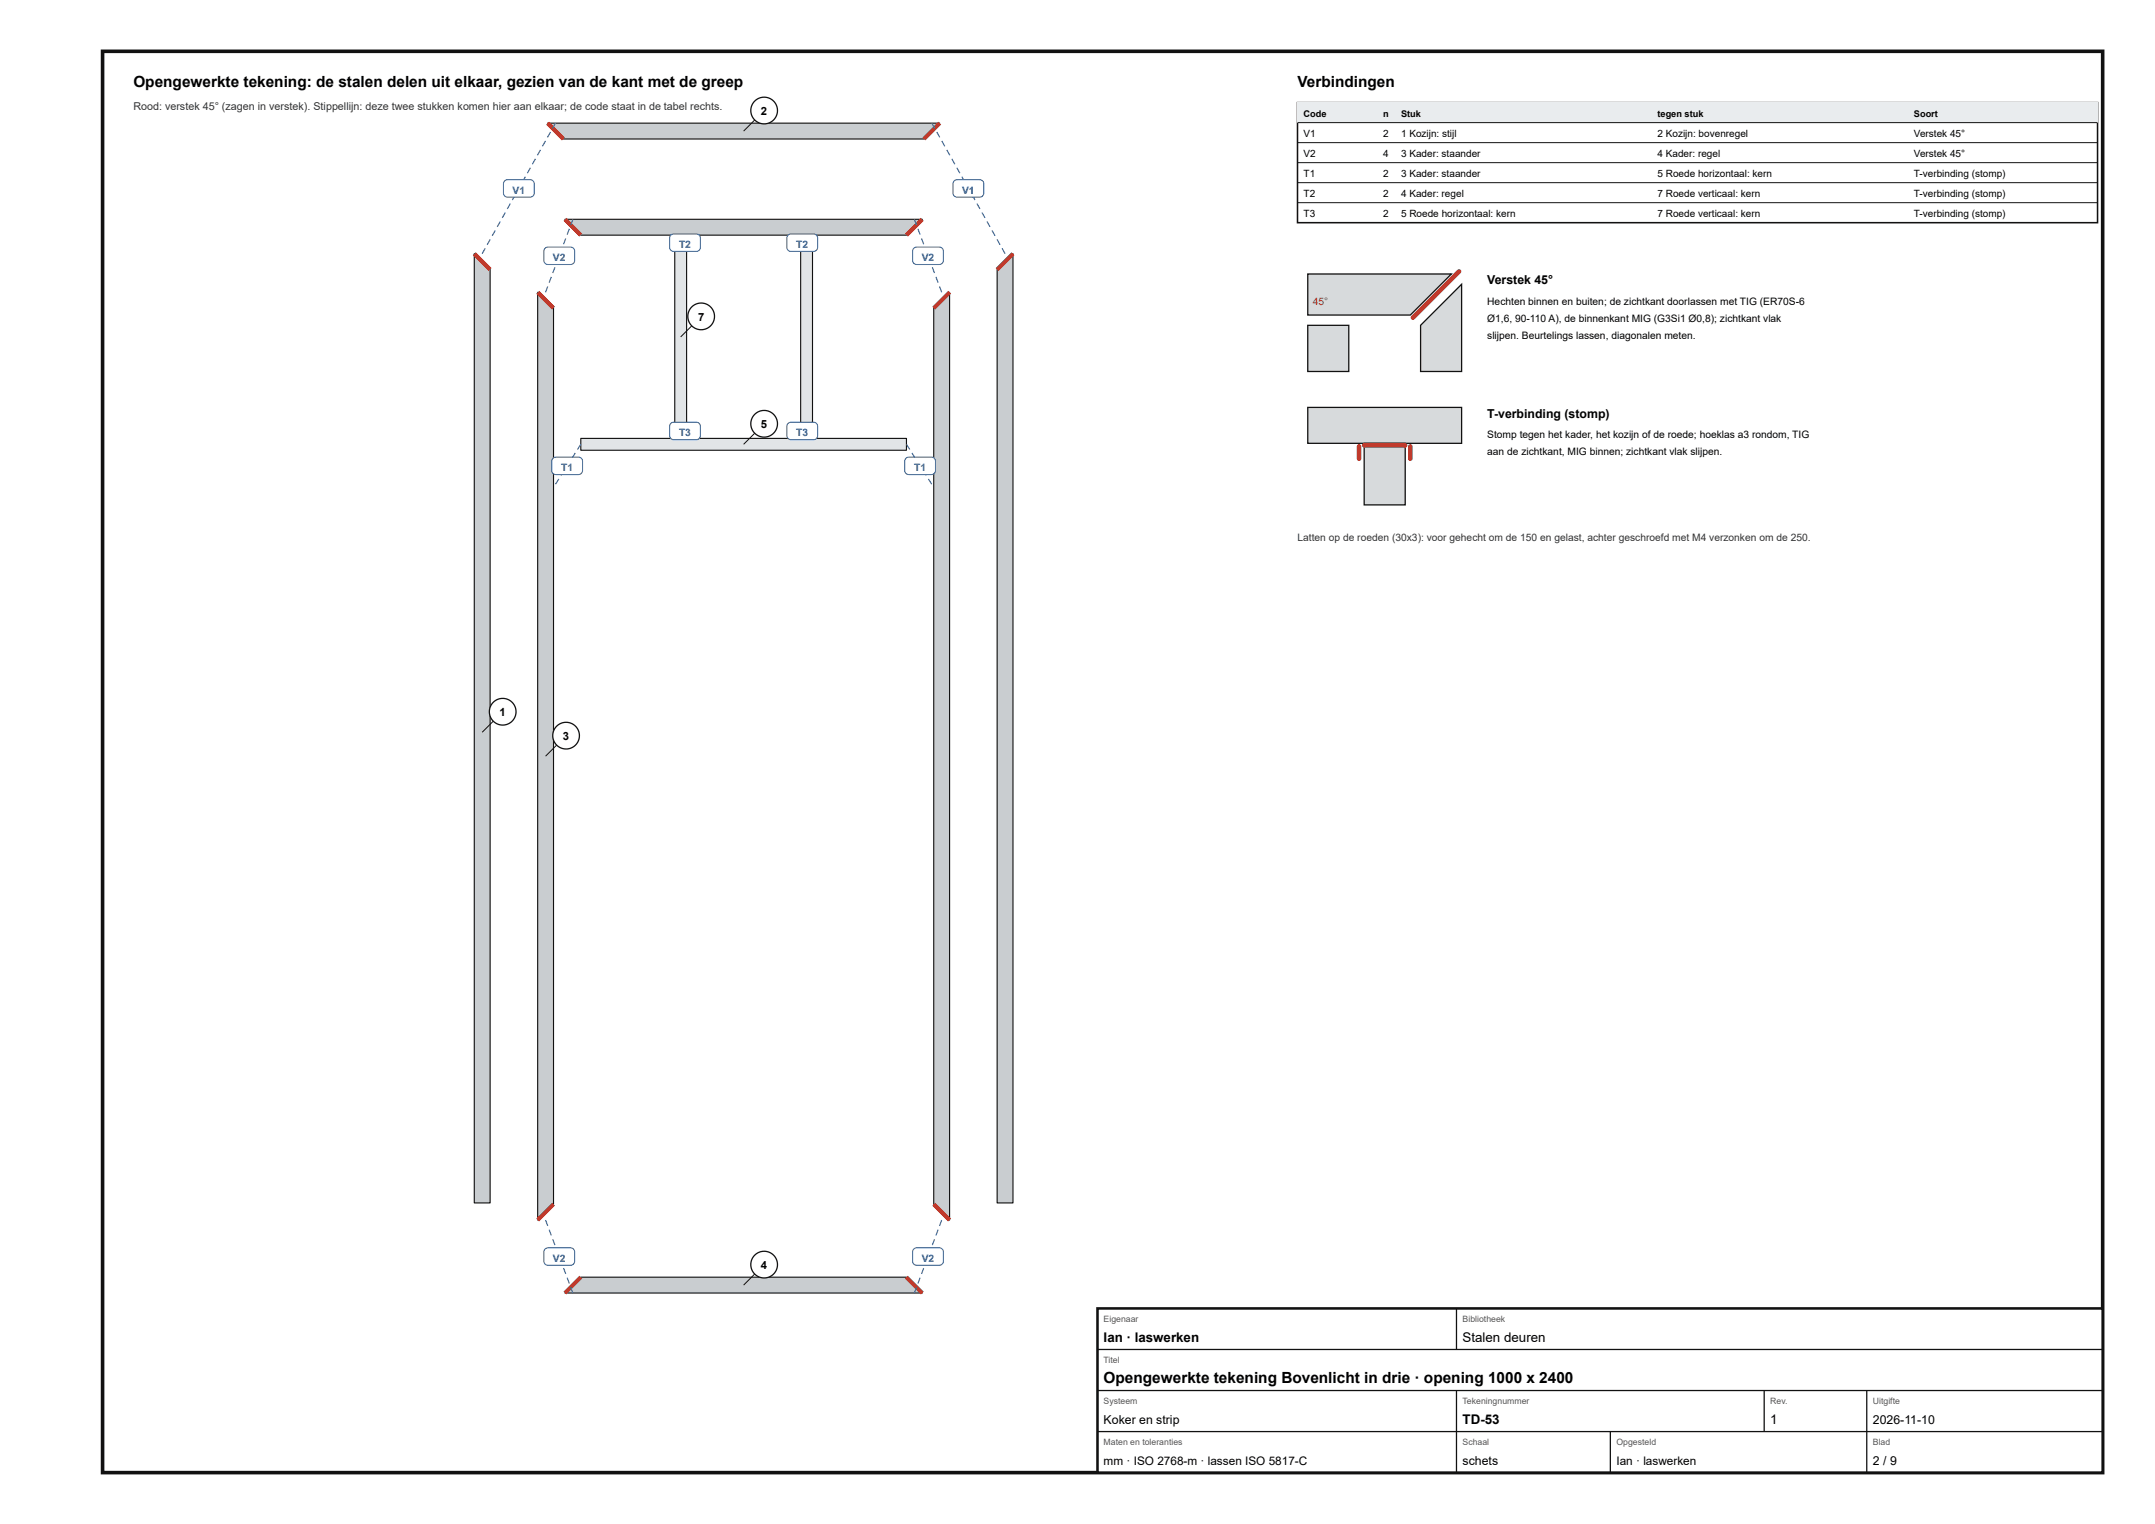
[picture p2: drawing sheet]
<svg xmlns="http://www.w3.org/2000/svg" width="420mm" height="297mm" viewBox="0 0 420 297" stroke-linecap="round" stroke-linejoin="round" font-family="sans-serif">
<path d="M20 10h390v277h-390z" fill="none" stroke="#111" stroke-width=".7" stroke-linecap="butt"/>
<path d="M92.5 49.4l3.1 3.1v181.9h-3.1z" fill="#c9cdd0"/>
<path d="M92.5 49.4l3.1 3.1v181.9h-3.1z" fill="none" stroke="#111" stroke-width=".22"/>
<path d="M92.5 49.4l3.1 3.1" fill="none" stroke="#c0392b" stroke-width=".8" stroke-linecap="butt"/>
<path d="M194.4 52.5l3.1-3.1v185h-3.1z" fill="#c9cdd0"/>
<path d="M194.4 52.5l3.1-3.1v185h-3.1z" fill="none" stroke="#111" stroke-width=".22"/>
<path d="M197.5 49.4l-3.1 3.1" fill="none" stroke="#c0392b" stroke-width=".8" stroke-linecap="butt"/>
<path d="M106.8 24h76.4l-3.1 3.1h-70.3z" fill="#c9cdd0"/>
<path d="M106.8 24h76.4l-3.1 3.1h-70.3z" fill="none" stroke="#111" stroke-width=".22"/>
<path d="M106.8 24l3 3.1M183.2 24l-3.1 3.1" fill="none" stroke="#c0392b" stroke-width=".8" stroke-linecap="butt"/>
<path d="M104.8 57l3.1 3.1v174.6l-3.1 3.1z" fill="#c9cdd0"/>
<path d="M104.8 57l3.1 3.1v174.6l-3.1 3.1z" fill="none" stroke="#111" stroke-width=".22"/>
<path d="M104.8 57l3.1 3.1M107.9 234.7l-3.1 3.1" fill="none" stroke="#c0392b" stroke-width=".8" stroke-linecap="butt"/>
<path d="M185.2 57v180.8l-3.1-3.1v-174.6z" fill="#c9cdd0"/>
<path d="M185.2 57v180.8l-3.1-3.1v-174.6z" fill="none" stroke="#111" stroke-width=".22"/>
<path d="M185.2 57l-3.1 3.1M182.1 234.7l3.1 3.1" fill="none" stroke="#c0392b" stroke-width=".8" stroke-linecap="butt"/>
<path d="M113.2 248.9h63.5l3.1 3.1h-69.6z" fill="#c9cdd0"/>
<path d="M113.2 248.9h63.5l3.1 3.1h-69.6z" fill="none" stroke="#111" stroke-width=".22"/>
<path d="M113.2 248.9l-3 3.1M176.7 248.9l3.1 3.1" fill="none" stroke="#c0392b" stroke-width=".8" stroke-linecap="butt"/>
<path d="M110.2 42.7h69.6l-3.1 3.1h-63.5z" fill="#c9cdd0"/>
<path d="M110.2 42.7h69.6l-3.1 3.1h-63.5z" fill="none" stroke="#111" stroke-width=".22"/>
<path d="M110.2 42.7l3 3.1M179.8 42.7l-3.1 3.1" fill="none" stroke="#c0392b" stroke-width=".8" stroke-linecap="butt"/>
<path d="M113.2 85.4h63.5v2.3h-63.5z" fill="#e2e5e7"/>
<path d="M113.2 85.4h63.5v2.3h-63.5z" fill="none" stroke="#111" stroke-width=".22"/>
<path d="M131.6 48.8h2.3v33.7h-2.3z" fill="#e2e5e7"/>
<path d="M131.6 48.8h2.3v33.7h-2.3z" fill="none" stroke="#111" stroke-width=".22"/>
<path d="M156.1 48.8h2.3v33.7h-2.3z" fill="#e2e5e7"/>
<path d="M156.1 48.8h2.3v33.7h-2.3z" fill="none" stroke="#111" stroke-width=".22"/>
<path d="M94.5 48.3l.2 .1-.6 1.1-.2-.1zM95.5 46.6l.2 .1-.6 1.1-.2-.2zM96.5 44.9l.2 .1-.6 1-.2-.1zM97.4 43.1l.2 .1-.5 1.1-.2-.1zM98.4 41.4l.2 .1-.6 1-.2-.1zM99.4 39.6l.2 .1-.6 1.1-.2-.1zM100.4 37.9l.2 .1-.6 1-.2-.1zM101.4 36.1l.2 .1-.6 1.1-.2-.1zM102.3 34.4l.2 .1-.5 1-.2-.1zM103.3 32.6l.2 .2-.6 1-.2-.1zM104.3 30.9l.2 .1-.6 1.1-.2-.2zM105.3 29.2l.2 .1-.6 1-.2-.1zM106.3 27.4l.2 .1-.6 1.1-.2-.1zM107.2 25.7l.2 .1-.6 1-.1-.1zM108.2 23.9l.2 .2-.6 1-.2-.1z" fill="#1f5fa8"/>
<path d="M98.4 35.3l.6-.3h4.4a.8 .8 0 0 1 .8 .8v1.8a.8 .8 0 0 1-.8 .8h-4.4a.8 .8 0 0 1-.8-.8v-1.9z" fill="#fff"/>
<path d="M98.4 35.3l.6-.3h4.4a.8 .8 0 0 1 .8 .8v1.8a.8 .8 0 0 1-.8 .8h-4.4a.8 .8 0 0 1-.8-.8v-1.9z" fill="none" stroke="#1f5fa8" stroke-width=".2"/>
<path d="M195.3 48.4l.2-.1 .6 1.1-.2 .1zM194.3 46.7l.2-.1 .6 1-.2 .2zM193.3 45l.2-.1 .6 1-.2 .1zM192.4 43.2l.1-.1 .6 1.1-.2 .1zM191.4 41.5l.2-.1 .6 1-.2 .1zM190.4 39.7l.2-.1 .6 1.1-.2 .1zM189.4 38l.2-.1 .6 1-.2 .1zM188.4 36.2l.2-.1 .6 1.1-.2 .1zM187.5 34.5l.2-.1 .5 1-.2 .1zM186.5 32.8l.2-.2 .6 1.1-.2 .1zM185.5 31l.2-.1 .6 1-.2 .2zM184.5 29.3l.2-.1 .6 1-.2 .1zM183.5 27.5l.2-.1 .6 1.1-.2 .1zM182.6 25.8l.2-.1 .5 1-.2 .1zM181.6 24.1l.2-.2 .6 1.1-.2 .1z" fill="#1f5fa8"/>
<path d="M186.1 35.3l.5-.3h4.4a.8 .8 0 0 1 .8 .8v1.8a.8 .8 0 0 1-.8 .8h-4.4a.8 .8 0 0 1-.8-.8v-1.9z" fill="#fff"/>
<path d="M186.1 35.3l.5-.3h4.4a.8 .8 0 0 1 .8 .8v1.8a.8 .8 0 0 1-.8 .8h-4.4a.8 .8 0 0 1-.8-.8v-1.9z" fill="none" stroke="#1f5fa8" stroke-width=".2"/>
<path d="M106.3 237.8l.2-.1 .4 1.2h-.2zM107 239.7l.2-.1 .4 1.1-.2 .1zM107.7 241.6l.2-.1 .4 1.1-.2 .1zM108.4 243.4h.2l.4 1.1-.2 .1zM109.1 245.3l.2-.1 .4 1.2h-.2zM109.8 247.2l.2-.1 .4 1.1-.2 .1zM110.5 249.1l.2-.1 .4 1.1-.2 .1zM111.2 250.9l.2-.1 .4 1.2h-.2z" fill="#1f5fa8"/>
<path d="M106.3 243.4l.5-.2h4.4a.8 .8 0 0 1 .8 .8v1.8a.8 .8 0 0 1-.8 .8h-4.4a.8 .8 0 0 1-.8-.8l.1-2z" fill="#fff"/>
<path d="M106.3 243.4l.5-.2h4.4a.8 .8 0 0 1 .8 .8v1.8a.8 .8 0 0 1-.8 .8h-4.4a.8 .8 0 0 1-.8-.8l.1-2z" fill="none" stroke="#1f5fa8" stroke-width=".2"/>
<path d="M106.7 55.8l.2 .1-.4 1.1-.2-.1zM107.4 53.9l.2 .1-.4 1.1-.2-.1zM108.1 52.1h.2l-.4 1.2-.2-.1zM108.8 50.2l.2 .1-.4 1.1-.2-.1zM109.5 48.3l.2 .1-.4 1.1-.2-.1zM110.2 46.4l.2 .1-.4 1.1h-.2zM110.9 44.6h.2l-.4 1.2-.2-.1zM111.6 42.7l.2 .1-.4 1.1-.2-.1z" fill="#1f5fa8"/>
<path d="M106.3 48.4l.5-.2h4.4a.8 .8 0 0 1 .8 .8v1.8a.8 .8 0 0 1-.8 .8h-4.4a.8 .8 0 0 1-.8-.8l.1-2z" fill="#fff"/>
<path d="M106.3 48.4l.5-.2h4.4a.8 .8 0 0 1 .8 .8v1.8a.8 .8 0 0 1-.8 .8h-4.4a.8 .8 0 0 1-.8-.8l.1-2z" fill="none" stroke="#1f5fa8" stroke-width=".2"/>
<path d="M183.5 237.7l.2 .1-.4 1.1h-.2zM182.8 239.6l.2 .1-.4 1.1-.2-.1zM182.1 241.5l.2 .1-.4 1.1-.2-.1zM181.4 243.4h.2l-.4 1.2-.2-.1zM180.7 245.2l.2 .1-.4 1.1h-.2zM180 247.1l.2 .1-.4 1.1-.2-.1zM179.3 249l.2 .1-.4 1.1-.2-.1zM178.6 250.8l.2 .1-.4 1.1h-.2z" fill="#1f5fa8"/>
<path d="M178.2 243.4l.5-.2h4.4a.8 .8 0 0 1 .8 .8v1.8a.8 .8 0 0 1-.8 .8h-4.4a.8 .8 0 0 1-.8-.8l.1-2z" fill="#fff"/>
<path d="M178.2 243.4l.5-.2h4.4a.8 .8 0 0 1 .8 .8v1.8a.8 .8 0 0 1-.8 .8h-4.4a.8 .8 0 0 1-.8-.8l.1-2z" fill="none" stroke="#1f5fa8" stroke-width=".2"/>
<path d="M183.1 55.9l.2-.1 .4 1.1-.2 .1zM182.4 54l.2-.1 .4 1.1-.2 .1zM181.7 52.1h.2l.4 1.1-.2 .1zM181 50.3l.2-.1 .4 1.1-.2 .1zM180.3 48.4l.2-.1 .4 1.1-.2 .1zM179.6 46.5l.2-.1 .4 1.2h-.2zM178.9 44.6h.2l.4 1.1-.2 .1zM178.2 42.8l.2-.1 .4 1.1-.2 .1z" fill="#1f5fa8"/>
<path d="M178.2 48.4l.5-.2h4.4a.8 .8 0 0 1 .8 .8v1.8a.8 .8 0 0 1-.8 .8h-4.4a.8 .8 0 0 1-.8-.8l.1-2z" fill="#fff"/>
<path d="M178.2 48.4l.5-.2h4.4a.8 .8 0 0 1 .8 .8v1.8a.8 .8 0 0 1-.8 .8h-4.4a.8 .8 0 0 1-.8-.8l.1-2z" fill="none" stroke="#1f5fa8" stroke-width=".2"/>
<path d="M113.2 86.5l.1 .1-.6 1.1-.2-.2zM112.1 88.2l.2 .1-.7 1.1-.2-.2zM111 89.9l.2 .1-.6 1-.2-.1zM109.9 91.6l.2 .1-.6 1-.2-.1zM108.9 93.3l.2 .1-.7 1-.2-.1z" fill="#1f5fa8"/>
<path d="M107.8 89.3l.6-.2h4.4a.8 .8 0 0 1 .8 .8v1.8a.8 .8 0 0 1-.8 .8h-4.4a.8 .8 0 0 1-.8-.8v-2z" fill="#fff"/>
<path d="M107.8 89.3l.6-.2h4.4a.8 .8 0 0 1 .8 .8v1.8a.8 .8 0 0 1-.8 .8h-4.4a.8 .8 0 0 1-.8-.8v-2z" fill="none" stroke="#1f5fa8" stroke-width=".2"/>
<path d="M176.7 86.6l.1-.1 .7 1-.2 .2zM177.7 88.3l.2-.1 .7 1-.2 .2zM178.8 90l.2-.1 .6 1-.2 .1zM179.9 91.7l.2-.1 .6 1-.2 .1zM180.9 93.4l.2-.1 .7 1-.2 .1z" fill="#1f5fa8"/>
<path d="M176.6 89.3l.6-.2h4.4a.8 .8 0 0 1 .8 .8v1.8a.8 .8 0 0 1-.8 .8h-4.4a.8 .8 0 0 1-.8-.8v-2z" fill="#fff"/>
<path d="M176.6 89.3l.6-.2h4.4a.8 .8 0 0 1 .8 .8v1.8a.8 .8 0 0 1-.8 .8h-4.4a.8 .8 0 0 1-.8-.8v-2z" fill="none" stroke="#1f5fa8" stroke-width=".2"/>
<path d="M132.6 82.6l.2-.1 .6 1-.2 .1zM133.6 84.3l.2-.1 .6 1.1-.2 .1z" fill="#1f5fa8"/>
<path d="M130.8 82.5l.6-.2h4.4a.8 .8 0 0 1 .8 .8v1.8a.8 .8 0 0 1-.8 .8h-4.4a.8 .8 0 0 1-.8-.8v-2z" fill="#fff"/>
<path d="M130.8 82.5l.6-.2h4.4a.8 .8 0 0 1 .8 .8v1.8a.8 .8 0 0 1-.8 .8h-4.4a.8 .8 0 0 1-.8-.8v-2z" fill="none" stroke="#1f5fa8" stroke-width=".2"/>
<path d="M133.2 47.7l.2 .1-.6 1-.2-.1zM134.2 46l.2 .1-.6 1-.2-.1z" fill="#1f5fa8"/>
<path d="M130.8 45.8l.6-.2h4.4a.8 .8 0 0 1 .8 .8v1.8a.8 .8 0 0 1-.8 .8h-4.4a.8 .8 0 0 1-.8-.8v-2z" fill="#fff"/>
<path d="M130.8 45.8l.6-.2h4.4a.8 .8 0 0 1 .8 .8v1.8a.8 .8 0 0 1-.8 .8h-4.4a.8 .8 0 0 1-.8-.8v-2z" fill="none" stroke="#1f5fa8" stroke-width=".2"/>
<path d="M157.2 82.5l.2 .1-.6 1-.2-.1zM156.2 84.2l.2 .1-.6 1.1-.2-.1z" fill="#1f5fa8"/>
<path d="M153.7 82.5l.5-.2h4.4a.8 .8 0 0 1 .8 .8v1.8a.8 .8 0 0 1-.8 .8h-4.4a.8 .8 0 0 1-.8-.8v-2z" fill="#fff"/>
<path d="M153.7 82.5l.5-.2h4.4a.8 .8 0 0 1 .8 .8v1.8a.8 .8 0 0 1-.8 .8h-4.4a.8 .8 0 0 1-.8-.8v-2z" fill="none" stroke="#1f5fa8" stroke-width=".2"/>
<path d="M156.6 47.8l.2-.1 .6 1-.2 .1zM155.6 46.1l.2-.1 .6 1-.2 .1z" fill="#1f5fa8"/>
<path d="M153.7 45.8l.5-.2h4.4a.8 .8 0 0 1 .8 .8v1.8a.8 .8 0 0 1-.8 .8h-4.4a.8 .8 0 0 1-.8-.8v-2z" fill="#fff"/>
<path d="M153.7 45.8l.5-.2h4.4a.8 .8 0 0 1 .8 .8v1.8a.8 .8 0 0 1-.8 .8h-4.4a.8 .8 0 0 1-.8-.8v-2z" fill="none" stroke="#1f5fa8" stroke-width=".2"/>
<path d="M96.2 140.5l-2.2 2.2" fill="none" stroke="#111" stroke-width=".19"/>
<circle cx="98" cy="138.7" r="2.6" fill="#fff"/>
<circle cx="98" cy="138.7" r="2.6" fill="none" stroke="#111" stroke-width=".25"/>
<path d="M147.2 23.3l-2.2 2.2" fill="none" stroke="#111" stroke-width=".19"/>
<circle cx="149" cy="21.5" r="2.6" fill="#fff"/>
<circle cx="149" cy="21.5" r="2.6" fill="none" stroke="#111" stroke-width=".25"/>
<path d="M108.6 145.2l-2.2 2.2" fill="none" stroke="#111" stroke-width=".19"/>
<circle cx="110.4" cy="143.4" r="2.6" fill="#fff"/>
<circle cx="110.4" cy="143.4" r="2.6" fill="none" stroke="#111" stroke-width=".25"/>
<path d="M147.2 248.3l-2.2 2.2" fill="none" stroke="#111" stroke-width=".19"/>
<circle cx="149" cy="246.5" r="2.6" fill="#fff"/>
<circle cx="149" cy="246.5" r="2.6" fill="none" stroke="#111" stroke-width=".25"/>
<path d="M147.2 84.4l-2.2 2.2" fill="none" stroke="#111" stroke-width=".19"/>
<circle cx="149" cy="82.6" r="2.6" fill="#fff"/>
<circle cx="149" cy="82.6" r="2.6" fill="none" stroke="#111" stroke-width=".25"/>
<path d="M134.9 63.5l-2.2 2.2" fill="none" stroke="#111" stroke-width=".19"/>
<circle cx="136.7" cy="61.7" r="2.6" fill="#fff"/>
<circle cx="136.7" cy="61.7" r="2.6" fill="none" stroke="#111" stroke-width=".25"/>
<path d="M253 20h156v23.4h-156z" fill="none" stroke="#111" stroke-width=".3"/>
<path d="M253 20h156v3.9h-156z" fill="#e9ecee"/>
<path d="M253 23.9h156M253 27.8h156M253 31.7h156M253 35.6h156M253 39.5h156" fill="none" stroke="#111" stroke-width=".19"/>
<path d="M255 53.4h28l-8 8h-20z" fill="#d7dadc"/>
<path d="M255 53.4h28l-8 8h-20z" fill="none" stroke="#111" stroke-width=".25"/>
<path d="M255 63.4h8v9h-8z" fill="#d7dadc"/>
<path d="M255 63.4h8v9h-8z" fill="none" stroke="#111" stroke-width=".25"/>
<path d="M285 55.4v17h-8v-9z" fill="#d7dadc"/>
<path d="M285 55.4v17h-8v-9z" fill="none" stroke="#111" stroke-width=".25"/>
<path d="M284.5 52.9l-9 9" fill="none" stroke="#c0392b" stroke-width=".9"/>
<path d="M255 79.4h30v7h-30z" fill="#d7dadc"/>
<path d="M255 79.4h30v7h-30z" fill="none" stroke="#111" stroke-width=".25"/>
<path d="M266 86.4h8v12h-8z" fill="#d7dadc"/>
<path d="M266 86.4h8v12h-8z" fill="none" stroke="#111" stroke-width=".25"/>
<path d="M265 87v2.4M266 86.8h8M275 87v2.4" fill="none" stroke="#c0392b" stroke-width=".9"/>
<path d="M214 255h196v32h-196z" fill="#fff"/>
<path d="M214 255h196v32h-196z" fill="none" stroke="#111" stroke-width=".5"/>
<path d="M284 255v8M214 263h196M214 271h196M214 279h196M284 271v16M314 279v8M344 271v8M364 271v16" fill="none" stroke="#111" stroke-width=".25"/>
<g font-size="3">
<text x="26" y="17">Opengewerkte tekening: de stalen delen uit elkaar, gezien van de kant met de greep</text>
<text x="253" y="17">Verbindingen</text>
<text x="215.2" y="269.6">Opengewerkte tekening Bovenlicht in drie · opening 1000 x 2400</text>
</g>
<g font-size="2.6">
<text x="215.2" y="261.6">Ian · laswerken</text>
<text x="285.2" y="261.6">Stalen deuren</text>
<text x="285.2" y="277.6">TD-53</text>
<text x="345.2" y="277.6">1</text>
</g>
<g font-size="2.4">
<text x="290" y="55.4">Verstek 45°</text>
<text x="290" y="81.4">T-verbinding (stomp)</text>
<text x="215.2" y="277.6">Koker en strip</text>
<text x="365.2" y="277.6">2026-11-10</text>
<text x="285.2" y="285.6">schets</text>
<text x="365.2" y="285.6">2 / 9</text>
</g>
<g font-size="2.3">
<text x="215.2" y="285.6">mm · ISO 2768-m · lassen ISO 5817-C</text>
<text x="315.2" y="285.6">Ian · laswerken</text>
</g>
<g font-size="2.2">
<text x="148.4" y="22.4">2</text>
<text x="136.1" y="62.6">7</text>
<text x="148.4" y="83.5">5</text>
<text x="97.4" y="139.6">1</text>
<text x="109.8" y="144.3">3</text>
<text x="148.4" y="247.4">4</text>
</g>
<text font-size="2.1" fill="#333" x="26" y="21.5">Rood: verstek 45° (zagen in verstek). Stippellijn: deze twee stukken komen hier aan elkaar; de code staat in de tabel rechts.</text>
<g font-size="2" fill="#1f5fa8">
<text x="99.9" y="37.7">V1</text>
<text x="187.6" y="37.7">V1</text>
<text x="107.8" y="50.8">V2</text>
<text x="132.4" y="48.3">T2</text>
<text x="155.3" y="48.3">T2</text>
<text x="179.7" y="50.8">V2</text>
<text x="132.4" y="85">T3</text>
<text x="155.3" y="85">T3</text>
<text x="109.4" y="91.8">T1</text>
<text x="178.2" y="91.8">T1</text>
<text x="107.8" y="245.9">V2</text>
<text x="179.7" y="245.9">V2</text>
</g>
<text font-size="2" fill="#c0392b" x="256" y="59.4">45°</text>
<g font-size="2">
<text x="290" y="59.4">Hechten binnen en buiten; de zichtkant doorlassen met TIG (ER70S-6</text>
<text x="290" y="62.7">Ø1,6, 90-110 A), de binnenkant MIG (G3Si1 Ø0,8); zichtkant vlak</text>
<text x="290" y="66">slijpen. Beurtelings lassen, diagonalen meten.</text>
<text x="290" y="85.4">Stomp tegen het kader, het kozijn of de roede; hoeklas a3 rondom, TIG</text>
<text x="290" y="88.7">aan de zichtkant, MIG binnen; zichtkant vlak slijpen.</text>
</g>
<text font-size="2" fill="#333" x="253" y="105.4">Latten op de roeden (30x3): voor gehecht om de 150 en gelast, achter geschroefd met M4 verzonken om de 250.</text>
<g font-size="1.9">
<text x="254.2" y="26.6">V1</text>
<text x="269.7" y="26.6">2</text>
<text x="273.2" y="26.6">1 Kozijn: stijl</text>
<text x="323.2" y="26.6">2 Kozijn: bovenregel</text>
<text x="373.2" y="26.6">Verstek 45°</text>
<text x="254.2" y="30.5">V2</text>
<text x="254.2" y="34.4">T1</text>
<text x="269.7" y="30.5">4</text>
<text x="269.7" y="34.4">2</text>
<text x="273.2" y="30.5">3 Kader: staander</text>
<text x="273.2" y="34.4">3 Kader: staander</text>
<text x="323.2" y="30.5">4 Kader: regel</text>
<text x="323.2" y="34.4">5 Roede horizontaal: kern</text>
<text x="373.2" y="30.5">Verstek 45°</text>
<text x="373.2" y="34.4">T-verbinding (stomp)</text>
<text x="254.2" y="38.3">T2</text>
<text x="269.7" y="38.3">2</text>
<text x="273.2" y="38.3">4 Kader: regel</text>
<text x="323.2" y="38.3">7 Roede verticaal: kern</text>
<text x="373.2" y="38.3">T-verbinding (stomp)</text>
<text x="254.2" y="42.2">T3</text>
<text x="269.7" y="42.2">2</text>
<text x="273.2" y="42.2">5 Roede horizontaal: kern</text>
<text x="323.2" y="42.2">7 Roede verticaal: kern</text>
<text x="373.2" y="42.2">T-verbinding (stomp)</text>
</g>
<g font-size="1.8">
<text x="254.2" y="22.7">Code</text>
<text x="269.7" y="22.7">n</text>
<text x="273.2" y="22.7">Stuk</text>
<text x="323.2" y="22.7">tegen stuk</text>
<text x="373.2" y="22.7">Soort</text>
</g>
<g font-size="1.7" fill="#555">
<text x="215.2" y="257.6">Eigenaar</text>
<text x="285.2" y="257.6">Bibliotheek</text>
<text x="215.2" y="265.6">Titel</text>
<text x="215.2" y="273.6">Systeem</text>
<text x="285.2" y="273.6">Tekeningnummer</text>
<text x="345.2" y="273.6">Rev.</text>
<text x="365.2" y="273.6">Uitgifte</text>
<text x="215.2" y="281.6">Maten en toleranties</text>
<text x="285.2" y="281.6">Schaal</text>
<text x="315.2" y="281.6">Opgesteld</text>
<text x="365.2" y="281.6">Blad</text>
</g>
</svg>
